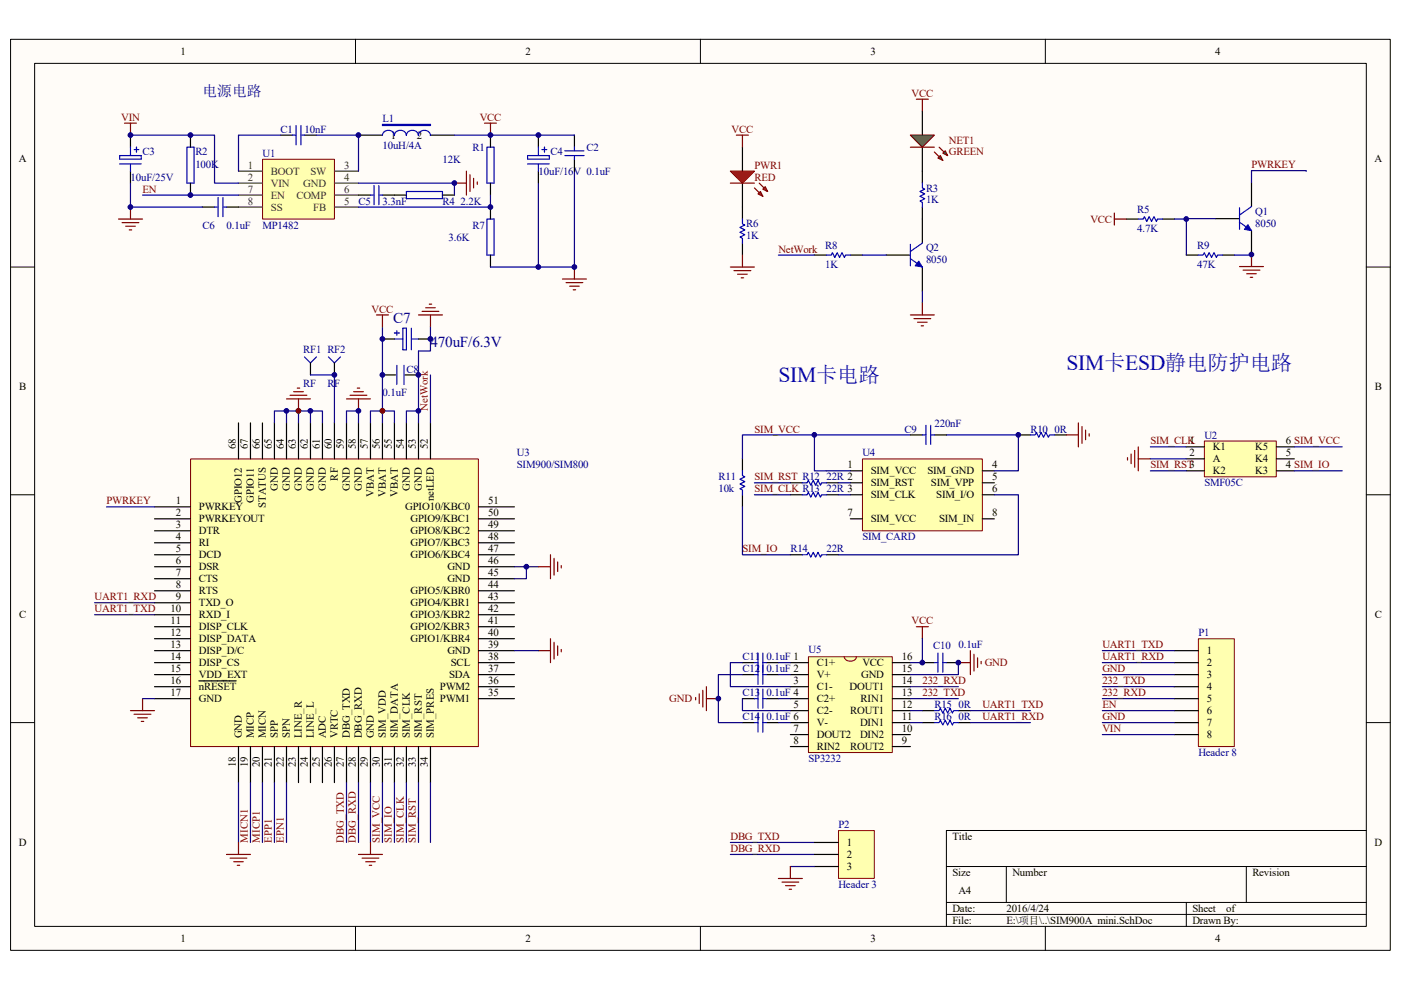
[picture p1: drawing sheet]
<svg xmlns="http://www.w3.org/2000/svg" width="297mm" height="210mm" viewBox="0 0 297 210" stroke-linecap="round" stroke-linejoin="round" font-family="sans-serif">
<path d="M2.3 8.4h292.5v193.2h-292.5z" fill="#fffcf8"/>
<path d="M2.2 8.3h292.6v193.3h-292.6z" fill="none" stroke="#000" stroke-width=".21"/>
<path d="M7.4 13.5h282.3v183h-282.3z" fill="#fffcf8"/>
<g fill="none" stroke="#000" stroke-width=".21">
<path d="M7.3 13.4h282.4v183.1h-282.4zM75.4 8.3v5.1M148.5 8.3v5.1M221.6 8.3v5.1M2.2 56.6h5.1M289.7 56.6h5.1M2.2 104.9h5.1M289.7 104.9h5.1M2.2 153.3h5.1M289.7 153.3h5.1M289.7 176.1h-89v20.4M75.4 196.5v5.1"/>
<path d="M148.5 196.5v5.1M200.7 183.8h89M200.7 191.4h89M200.7 194h89M213.4 183.8v7.6M221.6 196.5v5.1M251.5 191.4v5.1M264.2 183.8v7.6"/>
</g>
<g fill="#000080" stroke="#000080" stroke-width=".21">
<circle cx="63.3" cy="87.1" r=".5"/>
<circle cx="81.1" cy="87.1" r=".49"/>
</g>
<path d="M102.7 26.1h2.6M104 26.1v2.6" fill="none" stroke="#800000" stroke-width=".25"/>
<path d="M55.7 33.8h15.2v12.7h-15.2z" fill="#ffffb0"/>
<path d="M55.7 33.8h15.2v12.7h-15.2z" fill="none" stroke="#800000" stroke-width=".21"/>
<path d="M50.6 36.3h5M50.6 38.8h5M70.9 36.3h5.1M70.9 38.8h5.1M50.6 43.9h5M50.6 41.4h5M70.9 43.9h5.1M70.9 41.4h5.1" fill="none" stroke="#421f31" stroke-width=".25"/>
<g fill="none" stroke="#000" stroke-width=".25">
<path d="M27.7 28.7v2.5M27.7 36.3v2.5M40.4 28.7v2.5M40.4 38.8v2.6M59.5 28.7h2.5M64.6 28.7h2.5M76 28.7h5.1M91.3 28.7h5M104 28.7v2.5M104 38.8v2.6M114.1 28.7v2.5M114.1 36.3v2.5"/>
<path d="M121.8 28.7v2.5M121.8 33.8v2.5M157.4 31.2v5.1M157.4 38.8v7.7M42.9 43.9h2.6M48 43.9h2.6M76 41.4h2.5M81.1 41.4h5.1M93.8 41.4h2.5M104 43.9v2.6M104 54.1v2.5M157.4 51.6v2.5"/>
</g>
<g fill="none" stroke="#00f" stroke-width=".25">
<path d="M25.4 33h4.5v.8h-4.5zM25.4 34.8h4.5M27.7 31.2v1.8M27.7 34.8v1.5M28.4 31.7h1M28.9 31.2v1M39.6 31.2h1.5v7.6h-1.5zM62 28.7h.8M62.8 26.6v4.1M63.8 28.7h.8M63.8 26.6v4.1M79.3 39.3v4.1"/>
<path d="M80.3 39.3v4.1M83.6 28.7a1.28 1.28 0 0 0-1.3-1.1 1.28 1.28 0 0 0-1.2 1.1M86.1 28.7a1.28 1.28 0 0 0-1.2-1.1 1.28 1.28 0 0 0-1.3 1.1M88.7 28.7a1.28 1.28 0 0 0-1.3-1.1 1.28 1.28 0 0 0-1.2 1.1M91.2 28.7a1.28 1.28 0 0 0-1.2-1.1 1.28 1.28 0 0 0-1.3 1.1M103.2 31.2h1.6v7.6h-1.6zM111.9 34.8h4.6M111.9 33h4.6v.8h-4.6zM114.1 31.2v1.8M114.1 34.8v1.5M114.9 31.7h1M115.4 31.2v1"/>
<path d="M119.8 33h4M119.8 32h4M121.8 31.2v.8M121.8 33v.8M45.5 43.9h.7M46.2 41.9v4.1M47.3 43.9h.7M47.3 41.9v4.1M78.5 41.4h.8M80.3 41.4h.8M86.2 40.6h7.6v1.5h-7.6zM103.2 46.5h1.6v7.6h-1.6z"/>
<path d="M157.4 46.5v1l.5 .2-1 .5 1 .6-1 .5 1 .5-1 .5 .5 .2v1.1"/>
</g>
<path d="M27.7 38.8v5.1h15.2M27.7 28.7h17.8v10.1h5.1M59.5 28.7h-8.9v7.6M67.1 28.7h8.9v7.6M76 38.8h20.3v2.6M96.3 28.7h25.5M114.1 38.8v17.8M121.8 36.3v20.3h-17.8M30.2 41.4h20.4M104 41.4v2.5h-28" fill="none" stroke="#000080" stroke-width=".25"/>
<path d="M81.1 26.4h10.2v.2h-10.2z" fill-rule="evenodd" fill="#00f" stroke="#00f" stroke-width=".25"/>
<g fill="none" stroke="#800000" stroke-width=".25">
<path d="M26.4 26.1h2.5M27.7 26.1v2.6M96.3 38.8h2.6M98.9 36.3v5.1M99.6 37.1v3.5M100.4 37.8v2.1M101.2 38.6v.5M25.1 46.5h5.1M25.9 47.2h3.5M26.6 48h2.1M27.4 48.8h.5M27.7 43.9v2.6"/>
<path d="M119.2 59.2h5.1M120 59.9h3.6M121.8 56.6v2.6M154.9 56.6h5.1M155.6 57.4h3.6M156.4 58.2h2M157.1 58.9h.6M157.4 54.1v2.5M120.8 60.7h2M121.5 61.5h.5"/>
</g>
<path d="M154.9 36.3h5.1l-2.6 2.5z" fill="#f00" stroke="#800000" stroke-width=".25"/>
<path d="M160 39.9l1.7 1.7M161 38.8l1.7 1.8" fill="none" stroke="#800000" stroke-width=".25"/>
<g fill="#f00" stroke="#800000" stroke-width=".25">
<path d="M160.7 41.1l.5-.5 .5 1z"/>
<path d="M161.7 40.1l.5-.5 .5 1z"/>
</g>
<path d="M154.9 38.8h5.1M156.1 28.7h2.6M157.4 28.7v2.5" fill="none" stroke="#800000" stroke-width=".25"/>
<path d="M195.6 23.6v5.1M195.6 31.2v5.1" fill="none" stroke="#000" stroke-width=".25"/>
<path d="M193 28.7h5.1l-2.5 2.5z" fill="#0f0" stroke="#800000" stroke-width=".25"/>
<path d="M198.1 32.2l1.8 1.8M199.1 31.2l1.8 1.8" fill="none" stroke="#800000" stroke-width=".25"/>
<g fill="#0f0" stroke="#800000" stroke-width=".25">
<path d="M198.9 33.5l.5-.5 .5 1z"/>
<path d="M199.9 32.5l.5-.5 .5 1z"/>
</g>
<g fill="none" stroke="#800000" stroke-width=".25">
<path d="M193 31.2h5.1M194.3 21h2.5M195.6 21v2.6M236.3 45.2v2.5M236.3 46.5h2.5M262.8 56.5h5.1M263.6 57.3h3.5M264.3 58.1h2.1M265.1 58.8h.5M265.3 54v2.5M193 66.8h5.1M193.8 67.6h3.5"/>
<path d="M194.5 68.3h2.1M195.3 69.1h.5M195.6 64.3v2.5"/>
</g>
<g fill="none" stroke="#000" stroke-width=".25">
<path d="M195.6 36.3v2.5M265.3 38.7v5.1M172.7 54.1h2.5M180.3 54.1h2.5M187.9 54.1h5.1M195.6 43.9v7.7M195.6 56.6v5.1M238.8 46.5h2.5M246.4 46.5h2.6M251.5 54.1h2.6M257.7 46.4h5.1M259.2 54.1h2.5"/>
<path d="M265.3 48.9v5.1"/>
</g>
<path d="M195.6 38.8v1.1l.5 .2-1.1 .5 1.1 .5-1.1 .5 1.1 .5-1.1 .6 .6 .2v1M175.2 54.1h1l.3-.5 .5 1 .5-1 .5 1 .5-1 .5 1 .3-.5h1M193 54.9l2.6 1.7M193 51.8v4.6M195.6 51.6l-2.6 1.7M241.3 46.5h1.1l.2-.5 .5 1 .5-1 .6 1 .5-1 .5 1 .2-.5h1M254.1 54.1h1l.2-.5 .5 1 .6-1 .5 1 .5-1 .5 1 .2-.5h1.1M262.8 47.1l2.5 1.8M262.8 44.1v4.6M265.3 43.8l-2.5 1.8" fill="none" stroke="#00f" stroke-width=".25"/>
<g fill="#00f" stroke="#00f" stroke-width=".21">
<path d="M194.8 55.4l.8 1.2-1.6-.2z"/>
<path d="M264.6 47.6l.7 1.3-1.5-.2z"/>
</g>
<path d="M277 36.3l-11.7-.1v2.5M165 54.1h7.7M182.8 54.1h5.1M251.5 46.5v7.6M257.7 46.4l-8.7 .1M265.3 54l-3.6 .1M195.6 61.7v2.6" fill="none" stroke="#000080" stroke-width=".25"/>
<path d="M182.9 97.4h25.4v15.2h-25.4z" fill="#ffffb0"/>
<path d="M182.9 97.3h25.4v15.3h-25.4z" fill="none" stroke="#800000" stroke-width=".21"/>
<g fill="none" stroke="#000" stroke-width=".25">
<path d="M157.4 97.3v2.6M180.3 99.9h2.5M208.3 99.9h2.5M215.9 92.2h2.6M223.5 92.2h2.6M157.4 104.9v2.6M167.6 102.4h2.5M167.6 104.9h2.5M167.6 117.7h2.5M175.2 102.4h2.6M175.2 104.9h2.6M175.2 117.7h2.6"/>
<path d="M180.3 102.4h2.5M180.3 104.9h2.5M180.3 110h2.5M208.3 102.4h2.5M208.3 104.9h2.5M208.3 110h2.5"/>
</g>
<path d="M157.4 99.9v1l.5 .2-1 .5 1 .6-1 .5 1 .5-1 .5 .5 .2v1M218.5 92.2h1l.2-.5 .5 1.1 .5-1.1 .6 1.1 .5-1.1 .5 1.1 .2-.6h1M170.1 102.4h1l.3-.5 .5 1 .5-1 .5 1 .5-1 .5 1 .3-.5h1M170.1 104.9h1l.3-.5 .5 1.1 .5-1.1 .5 1.1 .5-1.1 .5 1.1 .3-.6h1M170.1 117.7h1l.3-.5 .5 1 .5-1 .5 1 .5-1 .5 1 .3-.5h1" fill="none" stroke="#00f" stroke-width=".25"/>
<path d="M175.2 99.9h5.1M193 92.2h-35.6v5.1M157.4 107.5v10.2h10.2M160 102.4h7.6M160 104.9h7.6M177.8 102.4h2.5M177.8 104.9h2.5M210.8 104.9h5.1v12.8h-38.1" fill="none" stroke="#000080" stroke-width=".25"/>
<path d="M226.1 92.2h2.5M228.6 89.7v5.1M229.4 90.5v3.5M230.2 91.2v2.1M230.9 92v.5" fill="none" stroke="#800000" stroke-width=".25"/>
<path d="M255.4 93.6h15.2v7.5h-15.2z" fill="#ffffb0"/>
<path d="M255.4 93.5h15.2v7.6h-15.2z" fill="none" stroke="#800000" stroke-width=".21"/>
<path d="M193 92.2h2.6M198.1 92.2h2.6M251.5 94.8h3.8M251.5 97.3h3.8M251.5 99.9h3.8M270.6 94.8h3.8M270.6 97.3h3.8M270.6 99.9h3.8" fill="none" stroke="#000" stroke-width=".25"/>
<path d="M200.7 92.2h15.2v7.7h-5.1M243.9 99.9h7.6M243.9 94.8h7.6M243.9 97.3h7.6M274.4 94.8h10.2M274.4 99.9h10.2" fill="none" stroke="#000080" stroke-width=".25"/>
<path d="M239.1 97.1v.5M239.8 96.3v2M240.6 95.5v3.6M241.3 94.8v5.1M241.3 97.3h2.6" fill="none" stroke="#800000" stroke-width=".25"/>
<path d="M172.7 92.2v7.7h2.5" fill="none" stroke="#11037e" stroke-width=".25"/>
<path d="M195.6 92.2h.7M196.3 90.2v4.1M197.3 92.2h.8M197.3 90.2v4.1" fill="none" stroke="#00f" stroke-width=".25"/>
<path d="M171.4 139.3h17.8v20.3h-17.8z" fill="#ffffb0"/>
<path d="M171.4 139.3h17.8v20.3h-17.8z" fill="none" stroke="#800000" stroke-width=".21"/>
<g fill="none" stroke="#000" stroke-width=".25">
<path d="M157.4 140.5h2.6M157.4 143.1h2.6M157.4 148.2h2.6M157.4 153.3h2.6M162.5 140.5h2.5M162.5 143.1h2.5M162.5 148.2h2.5M162.5 153.3h2.5M167.6 140.5h3.8M167.6 143.1h3.8M167.6 145.6h3.8M167.6 148.2h3.8"/>
<path d="M167.6 150.7h3.8M167.6 153.3h3.8M167.6 155.8h3.8M167.6 158.3h3.8M189.2 140.5h3.8M189.2 143.1h3.8M189.2 145.6h3.8M189.2 148.2h3.8M189.2 150.7h3.8M189.2 153.3h3.8M189.2 155.8h3.8M189.2 158.3h3.8"/>
<path d="M195.6 150.7h2.5M195.6 153.3h2.5M195.6 140.5h2.5M200.7 140.5h2.5M203.2 150.7h2.5M203.2 153.3h2.5"/>
</g>
<path d="M179 139.3a1.32 1.32 0 0 0 1.3 .9 1.32 1.32 0 0 0 1.3-.9" fill="none" stroke="#f00" stroke-width=".25"/>
<g fill="none" stroke="#00f" stroke-width=".25">
<path d="M160.7 138.5v6.6M161.7 138.5v6.6M198.9 138.5v4.1M199.9 138.5v4.1M160 140.5h.7M160 143.1h.7M160 148.2h.7M160 153.3h.7M160.7 146.2v4M160.7 151.2v4.1M161.7 146.2v4M161.7 151.2v4.1"/>
<path d="M161.7 140.5h.8M161.7 143.1h.8M161.7 148.2h.8M161.7 153.3h.8M198.1 140.5h.8M198.1 150.7h1l.3-.5 .5 1 .5-1 .5 1 .5-1 .5 1 .3-.5h1M198.1 153.3h1l.3-.5 .5 1 .5-1 .5 1 .5-1 .5 1 .3-.5h1M199.9 140.5h.8"/>
</g>
<path d="M157.4 148.2v2.5h10.2M157.4 140.5h-2.5v5.1h12.7M157.4 143.1h-5.1v10.2h5.1M165 140.5h2.6M165 143.1h2.6M165 148.2h2.6M165 153.3h2.6M193 153.3h2.6M193 150.7h2.6M203.2 140.5v2.6h-10.2M205.7 153.3h12.8M205.7 150.7h12.8" fill="none" stroke="#000080" stroke-width=".25"/>
<path d="M205.7 138v5.1M206.5 138.8v3.5M207.3 139.5v2.1M147.5 147.9v.5M148.2 147.2v2M149 146.4v3.6M149.8 145.6v5.1M149.8 148.2h2.5M203.2 140.5h2.5M208 140.3v.5" fill="none" stroke="#800000" stroke-width=".25"/>
<path d="M193 148.2h10.2M193 145.6h10.2" fill="none" stroke="#11037e" stroke-width=".25"/>
<path d="M40.4 97.4h61v60.9h-61z" fill="#ffffb0"/>
<path d="M40.4 97.3h61v61h-61z" fill="none" stroke="#800000" stroke-width=".21"/>
<g fill="none" stroke="#000" stroke-width=".25">
<path d="M81.1 79.5h2.8M85.9 79.5h2.8M50.6 89.7v7.6M53.1 89.7v7.6M55.6 89.7v7.6M58.2 89.7v7.6M60.7 89.7v7.6M63.3 89.7v7.6M65.8 89.7v7.6M68.4 89.7v7.6M70.9 89.7v7.6M73.5 89.7v7.6"/>
<path d="M76 89.7v7.6M78.5 89.7v7.6M81.1 89.7v7.6M83.6 89.7v7.6M86.2 89.7v7.6M88.7 89.7v7.6M91.3 89.7v7.6M32.8 107.5h7.6M32.8 110h7.6M32.8 112.6h7.6M32.8 115.1h7.6M32.8 117.7h7.6"/>
<path d="M101.4 107.5h7.7M101.4 110h7.7M101.4 112.6h7.7M101.4 115.1h7.7M101.4 117.7h7.7M32.8 120.2h7.6M32.8 122.7h7.6M32.8 125.3h7.6M32.8 127.8h7.6M32.8 130.4h7.6M32.8 132.9h7.6M32.8 135.5h7.6"/>
<path d="M32.8 138h7.6M101.4 120.2h7.7M101.4 122.7h7.7M101.4 125.3h7.7M101.4 127.8h7.7M101.4 130.4h7.7M101.4 132.9h7.7M101.4 135.5h7.7M101.4 138h7.7M32.8 140.5h7.6M32.8 143.1h7.6M32.8 145.6h7.6"/>
<path d="M32.8 148.2h7.6M42.2 144.4h7.9M50.6 158.3v7.7M53.1 158.3v7.7M55.6 158.3v7.7M58.2 158.3v7.7M60.7 158.3v7.7M63.3 158.3v7.7M65.8 158.3v7.7M68.4 158.3v7.7M70.9 158.3v7.7M73.5 158.3v7.7"/>
<path d="M76 158.3v7.7M78.5 158.3v7.7M81.1 158.3v7.7M83.6 158.3v7.7M86.2 158.3v7.7M88.7 158.3v7.7M91.3 158.3v7.7M101.4 140.5h7.7M101.4 143.1h7.7M101.4 145.6h7.7M101.4 148.2h7.7"/>
</g>
<g fill="none" stroke="#11037e" stroke-width=".25">
<path d="M70.9 79.5v10.2M81.1 69.4v20.3M88.7 74.4v15.3M91.3 79.5v10.2M60.7 87.2h7.7v2.5M63.3 87.2v2.5M65.8 87.2v2.5M73.5 89.7v-2.5h2.5v2.5M78.5 89.7v-2.5h5.1v2.5M88.7 87.2h-2.5v2.5M22.6 107.5h10.2M20 130.4h12.8"/>
<path d="M20 127.8h12.8M111.6 120.2h2.5M30.2 148.2h2.6M50.6 166v12.7M53.1 166v12.7M55.6 166v12.7M58.2 166v12.7M60.7 166v12.7M73.5 166v12.7M76 166v12.7M78.5 166v12.7M81.1 166v12.7"/>
<path d="M83.6 166v12.7M86.2 166v12.7M88.7 166v12.7M91.3 166v12.7M154.9 178.7h17.8M154.9 181.2h17.8"/>
</g>
<g fill="none" stroke="#800000" stroke-width=".25">
<path d="M88.7 66.8h5.1M89.5 66h3.5M90.3 65.3h2M91 64.5h.5M91.3 66.8v2.6M60.7 84.6h5.1M61.5 83.8h3.6M62.3 83.1h2M63 82.3h.5M63.3 84.6v2.6M73.5 84.6h5M74.2 83.8h3.6"/>
<path d="M75 83.1h2M75.8 82.3h.5M76 84.6v2.6M116.7 117.7v5M117.5 118.4v3.6M118.2 119.2v2M119 120v.5M114.1 120.2h2.6M114.1 138h2.6M116.7 135.5v5M117.5 136.2v3.6M118.2 137v2"/>
<path d="M119 137.8v.5M27.7 150.7h5.1M28.4 151.5h3.6M29.2 152.3h2M29.9 153h.6M30.2 148.2v2.5M50.6 178.7v2.5M78.5 178.7v2.5M48 181.2h5.1M48.8 182h3.5M49.5 182.8h2.1M50.3 183.5h.5"/>
<path d="M76 181.2h5.1M76.8 182h3.5M77.5 182.8h2.1M78.3 183.5h.5"/>
</g>
<g fill="#800000" stroke="#800000" stroke-width=".21">
<circle cx="63.3" cy="87.1" r=".5"/>
<circle cx="81.1" cy="87.1" r=".49"/>
</g>
<path d="M84.1 77.5v4.1M85.7 77.5v4.1" fill="none" stroke="#00f" stroke-width=".25"/>
<path d="M177.8 176.2h7.6v10.1h-7.6z" fill="#ffffb0"/>
<path d="M177.8 176.2h7.6v10.1h-7.6z" fill="none" stroke="#800000" stroke-width=".21"/>
<path d="M65.8 77v2.5M70.9 77v2.5M81.1 71.9h2.5M88.7 71.9h2.6M172.7 178.7h5.1M172.7 181.2h5.1M172.7 183.8h5.1" fill="none" stroke="#000" stroke-width=".25"/>
<path d="M58.2 89.7v-2.5h2.5v2.5M109.1 120.2h2.5v2.5h-2.5M167.6 183.8h5.1" fill="none" stroke="#11037e" stroke-width=".25"/>
<path d="M79.8 66.8h2.6M81.1 66.8v2.6M194.3 132.9h2.5M195.6 132.9v2.6M165 186.3h5.1M165.8 187.1h3.6M166.6 187.9h2M167.3 188.6h.5M167.6 183.8v2.5" fill="none" stroke="#800000" stroke-width=".25"/>
<path d="M64.6 75.7l1.2 1.3 1.3-1.3M69.6 75.7l1.3 1.3 1.3-1.3" fill="none" stroke="#0000bf" stroke-width=".25"/>
<path d="M65.8 79.5h5.1M91.3 69.4v5h-2.6M109.1 138h5M195.6 135.5v5h-2.6" fill="none" stroke="#000080" stroke-width=".25"/>
<path d="M83.6 70.6h1M83.6 71.9h1.8M84.1 70.1v1M85.4 69.6h.8v4.6h-.8zM87.2 71.9h1.5M87.2 69.6v4.6" fill="none" stroke="#00f" stroke-width=".25"/>
<path d="M254.1 135.5h7.6v22.8h-7.6z" fill="#ffffb0"/>
<path d="M254.1 135.5h7.6v22.8h-7.6z" fill="none" stroke="#800000" stroke-width=".21"/>
<path d="M249 138h5.1M249 140.5h5.1M249 143.1h5.1M249 145.6h5.1M249 148.2h5.1M249 150.7h5.1M249 153.3h5.1M249 155.8h5.1" fill="none" stroke="#000" stroke-width=".25"/>
<path d="M233.7 138h15.3M233.7 140.5h15.3M233.7 143.1h15.3M233.7 145.6h15.3M233.7 148.2h15.3M233.7 150.7h15.3M233.7 153.3h15.3M233.7 155.8h15.3" fill="none" stroke="#000080" stroke-width=".25"/>
<g fill="#000080" stroke="#000080" stroke-width=".21">
<circle cx="27.7" cy="43.9" r=".49"/>
<circle cx="27.7" cy="28.7" r=".49"/>
<circle cx="40.4" cy="41.4" r=".49"/>
<circle cx="40.4" cy="28.7" r=".49"/>
<circle cx="60.7" cy="87.1" r=".5"/>
<circle cx="65.8" cy="87.1" r=".5"/>
<circle cx="70.9" cy="79.5" r=".49"/>
<circle cx="76" cy="87.1" r=".5"/>
<circle cx="76" cy="28.7" r=".5"/>
<circle cx="81.1" cy="79.5" r=".49"/>
<circle cx="81.1" cy="71.9" r=".49"/>
<circle cx="88.7" cy="87.1" r=".49"/>
<circle cx="88.7" cy="79.5" r=".49"/>
<circle cx="91.3" cy="71.9" r=".5"/>
<circle cx="96.3" cy="38.8" r=".49"/>
<circle cx="104" cy="43.9" r=".5"/>
<circle cx="104" cy="28.7" r=".5"/>
<circle cx="111.6" cy="120.2" r=".49"/>
<circle cx="114.1" cy="56.6" r=".49"/>
<circle cx="114.1" cy="28.7" r=".49"/>
<circle cx="121.8" cy="56.6" r=".5"/>
<circle cx="152.3" cy="148.2" r=".49"/>
<circle cx="172.6" cy="92.2" r=".49"/>
<circle cx="195.5" cy="140.5" r=".49"/>
<circle cx="203.2" cy="140.5" r=".5"/>
<circle cx="215.9" cy="92.2" r=".49"/>
<circle cx="251.5" cy="46.5" r=".49"/>
<circle cx="265.3" cy="54" r=".5"/>
</g>
<g font-size="4.6" fill="#00f">
<text x="165.1" y="81.1">SIM卡电路</text>
<text x="226.1" y="78.5">SIM卡ESD静电防护电路</text>
</g>
<g font-size="3.2" fill="#000080">
<text x="83.4" y="68.6">C7</text>
<text x="91.3" y="73.7">470uF/6.3V</text>
</g>
<text font-size="3.1" fill="#000080" x="42.9" y="20.3">电源电路</text>
<g font-size="2.3">
<text x="38.3" y="11.6">1</text>
<text x="111.4" y="11.6">2</text>
<text x="184.5" y="11.6">3</text>
<text x="257.7" y="11.6">4</text>
<text x="82.9" y="29.4">1</text>
<text x="88.4" y="29.4">2</text>
<text x="4" y="34.5">A</text>
<text x="291.4" y="34.5">A</text>
<text x="4" y="82.8">B</text>
<text x="291.5" y="82.8">B</text>
<text x="50" y="95.3" transform="rotate(-90 50 95.3)">68</text>
<text x="52.6" y="95.3" transform="rotate(-90 52.6 95.3)">67</text>
<text x="55.1" y="95.3" transform="rotate(-90 55.1 95.3)">66</text>
<text x="57.7" y="95.3" transform="rotate(-90 57.7 95.3)">65</text>
<text x="60.2" y="95.3" transform="rotate(-90 60.2 95.3)">64</text>
<text x="62.7" y="95.3" transform="rotate(-90 62.7 95.3)">63</text>
<text x="65.3" y="95.3" transform="rotate(-90 65.3 95.3)">62</text>
<text x="67.8" y="95.3" transform="rotate(-90 67.8 95.3)">61</text>
<text x="70.4" y="95.3" transform="rotate(-90 70.4 95.3)">60</text>
<text x="72.9" y="95.3" transform="rotate(-90 72.9 95.3)">59</text>
<text x="75.5" y="95.3" transform="rotate(-90 75.5 95.3)">58</text>
<text x="78" y="95.3" transform="rotate(-90 78 95.3)">57</text>
<text x="80.6" y="95.3" transform="rotate(-90 80.6 95.3)">56</text>
<text x="83.1" y="95.3" transform="rotate(-90 83.1 95.3)">55</text>
<text x="85.6" y="95.3" transform="rotate(-90 85.6 95.3)">54</text>
<text x="88.2" y="95.3" transform="rotate(-90 88.2 95.3)">53</text>
<text x="90.7" y="95.3" transform="rotate(-90 90.7 95.3)">52</text>
<text x="252.2" y="94.3">1</text>
<text x="257.1" y="95.5">K1</text>
<text x="266.1" y="95.5">K5</text>
<text x="272.6" y="94.3">6 SIM_VCC</text>
<text x="71.6" y="101.9" transform="rotate(-90 71.6 101.9)">RF</text>
<text x="179.7" y="99.4">1</text>
<text x="184.6" y="100.6">SIM_VCC</text>
<text x="196.6" y="100.6">SIM_GND</text>
<text x="210.3" y="101.9">5</text>
<text x="210.3" y="99.4">4</text>
<text x="252.2" y="96.8">2</text>
<text x="257.1" y="98.1">A</text>
<text x="257.1" y="100.6">K2</text>
<text x="266.1" y="100.6">K3</text>
<text x="266.1" y="98.1">K4</text>
<text x="272.6" y="99.4">4 SIM_IO</text>
<text x="272.6" y="96.8">5</text>
<text x="37.2" y="107">1</text>
<text x="51.3" y="106.7" transform="rotate(-90 51.3 106.7)">GPIO12</text>
<text x="53.8" y="106.7" transform="rotate(-90 53.8 106.7)">GPIO11</text>
<text x="56.4" y="107.8" transform="rotate(-90 56.4 107.8)">STATUS</text>
<text x="58.9" y="104.1" transform="rotate(-90 58.9 104.1)">GND</text>
<text x="61.5" y="104.1" transform="rotate(-90 61.5 104.1)">GND</text>
<text x="64" y="104.1" transform="rotate(-90 64 104.1)">GND</text>
<text x="66.6" y="104.1" transform="rotate(-90 66.6 104.1)">GND</text>
<text x="69.1" y="104.1" transform="rotate(-90 69.1 104.1)">GND</text>
<text x="74.2" y="104.1" transform="rotate(-90 74.2 104.1)">GND</text>
<text x="76.7" y="104.1" transform="rotate(-90 76.7 104.1)">GND</text>
<text x="79.3" y="105.3" transform="rotate(-90 79.3 105.3)">VBAT</text>
<text x="81.8" y="105.3" transform="rotate(-90 81.8 105.3)">VBAT</text>
<text x="84.4" y="105.3" transform="rotate(-90 84.4 105.3)">VBAT</text>
<text x="86.9" y="104.1" transform="rotate(-90 86.9 104.1)">GND</text>
<text x="89.4" y="104.1" transform="rotate(-90 89.4 104.1)">GND</text>
<text x="92" y="106.4" transform="rotate(-90 92 106.4)">netLED</text>
<text x="103.5" y="107">51</text>
<text x="184.6" y="103.2">SIM_RST</text>
<text x="184.6" y="105.7">SIM_CLK</text>
<text x="197.4" y="103.2">SIM_VPP</text>
<text x="198.5" y="105.7">SIM_I/O</text>
<text x="210.3" y="104.4">6</text>
<text x="37.2" y="109.5">2</text>
<text x="37.2" y="112.1">3</text>
<text x="42.2" y="108.2">PWRKEY</text>
<text x="42.2" y="110.8">PWRKEYOUT</text>
<text x="42.2" y="113.3">DTR</text>
<text x="85.9" y="108.2">GPIO10/KBC0</text>
<text x="87.1" y="113.3">GPIO8/KBC2</text>
<text x="87.1" y="110.8">GPIO9/KBC1</text>
<text x="103.5" y="112.1">49</text>
<text x="103.5" y="109.5">50</text>
<text x="179.7" y="109.5">7</text>
<text x="184.6" y="110.8">SIM_VCC</text>
<text x="199.1" y="110.8">SIM_IN</text>
<text x="210.3" y="109.5">8</text>
<text x="37.2" y="114.6">4</text>
<text x="37.2" y="117.2">5</text>
<text x="37.2" y="119.7">6</text>
<text x="42.2" y="115.9">RI</text>
<text x="42.2" y="118.4">DCD</text>
<text x="87.1" y="118.4">GPIO6/KBC4</text>
<text x="87.1" y="115.9">GPIO7/KBC3</text>
<text x="103.5" y="119.7">46</text>
<text x="103.5" y="117.2">47</text>
<text x="103.5" y="114.6">48</text>
<text x="37.2" y="122.2">7</text>
<text x="37.2" y="124.8">8</text>
<text x="42.2" y="121">DSR</text>
<text x="42.2" y="123.5">CTS</text>
<text x="94.8" y="123.5">GND</text>
<text x="94.8" y="121">GND</text>
<text x="103.5" y="122.2">45</text>
<text x="103.5" y="124.8">44</text>
<text x="4" y="131.1">C</text>
<text x="36.1" y="129.9">10</text>
<text x="37.2" y="127.3">9</text>
<text x="42.2" y="126">RTS</text>
<text x="42.2" y="128.6">TXD_O</text>
<text x="42.2" y="131.1">RXD_I</text>
<text x="87.1" y="131.1">GPIO3/KBR2</text>
<text x="87.1" y="128.6">GPIO4/KBR1</text>
<text x="87.1" y="126">GPIO5/KBR0</text>
<text x="103.5" y="129.9">42</text>
<text x="103.5" y="127.3">43</text>
<text x="291.5" y="131.1">C</text>
<text x="36.1" y="132.4">11</text>
<text x="36.1" y="135">12</text>
<text x="36.1" y="137.5">13</text>
<text x="42.2" y="133.7">DISP_CLK</text>
<text x="42.2" y="136.2">DISP_DATA</text>
<text x="87.1" y="136.2">GPIO1/KBR4</text>
<text x="87.1" y="133.7">GPIO2/KBR3</text>
<text x="103.5" y="137.5">39</text>
<text x="103.5" y="135">40</text>
<text x="103.5" y="132.4">41</text>
<text x="36.1" y="140">14</text>
<text x="36.1" y="142.6">15</text>
<text x="42.2" y="138.8">DISP_D/C</text>
<text x="42.2" y="141.3">DISP_CS</text>
<text x="42.2" y="143.8">VDD_EXT</text>
<text x="94.8" y="138.8">GND</text>
<text x="95.2" y="143.8">SDA</text>
<text x="95.6" y="141.3">SCL</text>
<text x="103.5" y="140">38</text>
<text x="103.5" y="142.6">37</text>
<text x="173.2" y="141.3">C1+</text>
<text x="173.2" y="143.8">V+</text>
<text x="182.6" y="143.8">GND</text>
<text x="182.9" y="141.3">VCC</text>
<text x="191.2" y="140">16</text>
<text x="191.2" y="142.6">15</text>
<text x="255.9" y="138.8">1</text>
<text x="255.9" y="141.3">2</text>
<text x="255.9" y="143.8">3</text>
<text x="36.1" y="145.1">16</text>
<text x="36.1" y="147.7">17</text>
<text x="42.2" y="146.4">nRESET</text>
<text x="42.2" y="148.9">GND</text>
<text x="93.3" y="148.9">PWM1</text>
<text x="93.3" y="146.4">PWM2</text>
<text x="103.5" y="147.7">35</text>
<text x="103.5" y="145.1">36</text>
<text x="168.3" y="145.1">3</text>
<text x="173.2" y="146.4">C1-</text>
<text x="173.2" y="148.9">C2+</text>
<text x="180.1" y="146.4">DOUT1</text>
<text x="182.5" y="148.9">RIN1</text>
<text x="191.2" y="145.1">14</text>
<text x="191.2" y="147.7">13</text>
<text x="255.9" y="146.4">4</text>
<text x="255.9" y="148.9">5</text>
<text x="168.3" y="150.2">5</text>
<text x="168.3" y="155.3">7</text>
<text x="173.2" y="151.5">C2-</text>
<text x="173.2" y="154">V-</text>
<text x="180.3" y="151.5">ROUT1</text>
<text x="182.3" y="154">DIN1</text>
<text x="191.2" y="150.2">12</text>
<text x="191.2" y="155.3">10</text>
<text x="191.2" y="152.8">11</text>
<text x="255.9" y="151.5">6</text>
<text x="255.9" y="154">7</text>
<text x="51.3" y="156.6" transform="rotate(-90 51.3 156.6)">GND</text>
<text x="53.8" y="156.6" transform="rotate(-90 53.8 156.6)">MICP</text>
<text x="56.4" y="156.6" transform="rotate(-90 56.4 156.6)">MICN</text>
<text x="58.9" y="156.6" transform="rotate(-90 58.9 156.6)">SPP</text>
<text x="61.5" y="156.6" transform="rotate(-90 61.5 156.6)">SPN</text>
<text x="64" y="156.6" transform="rotate(-90 64 156.6)">LINE_R</text>
<text x="66.6" y="156.6" transform="rotate(-90 66.6 156.6)">LINE_L</text>
<text x="69.1" y="156.6" transform="rotate(-90 69.1 156.6)">ADC</text>
<text x="71.6" y="156.6" transform="rotate(-90 71.6 156.6)">VRTC</text>
<text x="74.2" y="156.6" transform="rotate(-90 74.2 156.6)">DBG_TXD</text>
<text x="76.7" y="156.6" transform="rotate(-90 76.7 156.6)">DBG_RXD</text>
<text x="79.3" y="156.6" transform="rotate(-90 79.3 156.6)">GND</text>
<text x="81.8" y="156.6" transform="rotate(-90 81.8 156.6)">SIM_VDD</text>
<text x="84.4" y="156.6" transform="rotate(-90 84.4 156.6)">SIM_DATA</text>
<text x="86.9" y="156.6" transform="rotate(-90 86.9 156.6)">SIM_CLK</text>
<text x="89.4" y="156.6" transform="rotate(-90 89.4 156.6)">SIM_RST</text>
<text x="92" y="156.6" transform="rotate(-90 92 156.6)">SIM_PRES</text>
<text x="168.3" y="157.8">8</text>
<text x="173.2" y="156.6">DOUT2</text>
<text x="173.2" y="159.1">RIN2</text>
<text x="180.3" y="159.1">ROUT2</text>
<text x="182.3" y="156.6">DIN2</text>
<text x="191.2" y="157.8">9</text>
<text x="255.9" y="156.6">8</text>
<text x="50" y="162.7" transform="rotate(-90 50 162.7)">18</text>
<text x="52.6" y="162.7" transform="rotate(-90 52.6 162.7)">19</text>
<text x="55.1" y="162.7" transform="rotate(-90 55.1 162.7)">20</text>
<text x="57.7" y="162.7" transform="rotate(-90 57.7 162.7)">21</text>
<text x="60.2" y="162.7" transform="rotate(-90 60.2 162.7)">22</text>
<text x="62.7" y="162.7" transform="rotate(-90 62.7 162.7)">23</text>
<text x="65.3" y="162.7" transform="rotate(-90 65.3 162.7)">24</text>
<text x="67.8" y="162.7" transform="rotate(-90 67.8 162.7)">25</text>
<text x="70.4" y="162.7" transform="rotate(-90 70.4 162.7)">26</text>
<text x="72.9" y="162.7" transform="rotate(-90 72.9 162.7)">27</text>
<text x="75.5" y="162.7" transform="rotate(-90 75.5 162.7)">28</text>
<text x="78" y="162.7" transform="rotate(-90 78 162.7)">29</text>
<text x="80.6" y="162.7" transform="rotate(-90 80.6 162.7)">30</text>
<text x="83.1" y="162.7" transform="rotate(-90 83.1 162.7)">31</text>
<text x="85.6" y="162.7" transform="rotate(-90 85.6 162.7)">32</text>
<text x="88.2" y="162.7" transform="rotate(-90 88.2 162.7)">33</text>
<text x="90.7" y="162.7" transform="rotate(-90 90.7 162.7)">34</text>
<text x="4" y="179.4">D</text>
<text x="179.6" y="179.5">1</text>
<text x="201.9" y="178.1">Title</text>
<text x="291.4" y="179.4">D</text>
<text x="179.6" y="182">2</text>
<text x="179.6" y="184.5">3</text>
<text x="201.9" y="185.8">Size</text>
<text x="214.6" y="185.8">Number</text>
<text x="265.5" y="185.8">Revision</text>
<text x="203.2" y="189.6">A4</text>
<text x="201.9" y="193.4">Date:</text>
<text x="201.9" y="195.9">File:</text>
<text x="213.4" y="193.4">2016/4/24</text>
<text x="213.4" y="195.9">E:\项目\..\SIM900A_mini.SchDoc</text>
<text x="252.8" y="195.9">Drawn By:</text>
<text x="252.8" y="193.4">Sheet</text>
<text x="259.9" y="193.4">of</text>
<text x="38.3" y="199.8">1</text>
<text x="111.4" y="199.8">2</text>
<text x="184.5" y="199.8">3</text>
<text x="257.7" y="199.8">4</text>
</g>
<g font-size="2.3" fill="#800000">
<text x="193.3" y="20.5">VCC</text>
<text x="25.7" y="25.6">VIN</text>
<text x="101.7" y="25.6">VCC</text>
<text x="155.1" y="28.2">VCC</text>
<text x="160" y="35.8">PWR1</text>
<text x="201.2" y="30.4">NET1</text>
<text x="201.2" y="33">GREEN</text>
<text x="265.3" y="35.7">PWRKEY</text>
<text x="30.2" y="40.9">EN</text>
<text x="160" y="38.3">RED</text>
<text x="231.2" y="47.2">VCC</text>
<text x="165.1" y="53.6">NetWork</text>
<text x="78.8" y="66.3">VCC</text>
<text x="90.7" y="87.2" transform="rotate(-90 90.7 87.2)">NetWork</text>
<text x="160" y="91.7">SIM_VCC</text>
<text x="243.9" y="94.3">SIM_CLK</text>
<text x="160" y="101.9">SIM_RST R12</text>
<text x="243.9" y="99.4">SIM_RST3</text>
<text x="22.6" y="107">PWRKEY</text>
<text x="160" y="104.4">SIM_CLK R13</text>
<text x="157.4" y="117.2">SIM_IO</text>
<text x="20" y="129.9">UART1_TXD</text>
<text x="20" y="127.3">UART1_RXD</text>
<text x="193.3" y="132.4">VCC</text>
<text x="233.7" y="137.5">UART1_TXD</text>
<text x="208.8" y="141.3">GND</text>
<text x="233.7" y="142.6">GND</text>
<text x="233.7" y="140">UART1_RXD</text>
<text x="141.9" y="148.9">GND</text>
<text x="195.6" y="145.1">232_RXD</text>
<text x="195.6" y="147.7">232_TXD</text>
<text x="233.7" y="147.7">232_RXD</text>
<text x="233.7" y="145.1">232_TXD</text>
<text x="208.3" y="150.2">UART1_TXD</text>
<text x="208.3" y="152.8">UART1_RXD</text>
<text x="233.7" y="152.8">GND</text>
<text x="233.7" y="155.3">VIN</text>
<text x="233.7" y="150.2">EN</text>
<text x="52.6" y="178.7" transform="rotate(-90 52.6 178.7)">MICN1</text>
<text x="55.1" y="178.7" transform="rotate(-90 55.1 178.7)">MICP1</text>
<text x="57.7" y="178.7" transform="rotate(-90 57.7 178.7)">EPP1</text>
<text x="60.2" y="178.7" transform="rotate(-90 60.2 178.7)">EPN1</text>
<text x="72.9" y="178.7" transform="rotate(-90 72.9 178.7)">DBG_TXD</text>
<text x="75.5" y="178.7" transform="rotate(-90 75.5 178.7)">DBG_RXD</text>
<text x="80.6" y="178.7" transform="rotate(-90 80.6 178.7)">SIM_VCC</text>
<text x="83.1" y="178.7" transform="rotate(-90 83.1 178.7)">SIM_IO</text>
<text x="85.6" y="178.7" transform="rotate(-90 85.6 178.7)">SIM_CLK</text>
<text x="88.2" y="178.7" transform="rotate(-90 88.2 178.7)">SIM_RST</text>
<text x="154.9" y="178.2">DBG_TXD</text>
<text x="154.9" y="180.7">DBG_RXD</text>
</g>
<g font-size="2.3" fill="#000080">
<text x="59.5" y="28.2">C1</text>
<text x="64.6" y="28.2">10nF</text>
<text x="81.1" y="25.9">L1</text>
<text x="30.2" y="33">C3</text>
<text x="41.4" y="33">R2</text>
<text x="41.4" y="35.5">100K</text>
<text x="55.7" y="33.3">U1</text>
<text x="81.1" y="31.7">10uH/4A</text>
<text x="93.8" y="34.5">12K</text>
<text x="100.2" y="32">R1</text>
<text x="116.7" y="33">C4</text>
<text x="124.4" y="32">C2</text>
<text x="27.7" y="38.3">10uF/25V</text>
<text x="114.2" y="37.1">10uF/16V 0.1uF</text>
<text x="196.3" y="40.6">R3</text>
<text x="76" y="43.4">C5</text>
<text x="81.1" y="43.4">3.3nF</text>
<text x="93.8" y="43.4">R4 2.2K</text>
<text x="196.3" y="43.2">1K</text>
<text x="241.1" y="45.2">R5</text>
<text x="266.1" y="45.6">Q1</text>
<text x="42.9" y="48.5">C6</text>
<text x="48" y="48.5">0.1uF</text>
<text x="55.7" y="48.5">MP1482</text>
<text x="95.1" y="51">3.6K</text>
<text x="100.2" y="48.5">R7</text>
<text x="158.2" y="50.8">1K</text>
<text x="158.2" y="48.2">R6</text>
<text x="175" y="52.8">R8</text>
<text x="196.3" y="53.3">Q2</text>
<text x="241.1" y="49.3">4.7K</text>
<text x="253.8" y="52.8">R9</text>
<text x="266.1" y="48.1">8050</text>
<text x="175" y="56.9">1K</text>
<text x="196.3" y="55.9">8050</text>
<text x="253.8" y="56.9">47K</text>
<text x="64.3" y="75">RF1 RF2</text>
<text x="64.3" y="82.1">RF</text>
<text x="69.4" y="82.1">RF</text>
<text x="86.2" y="79">C8</text>
<text x="81.1" y="84.1">0.1uF</text>
<text x="191.7" y="91.7">C9</text>
<text x="198.1" y="90.5">220nF</text>
<text x="218.5" y="91.7">R10</text>
<text x="223.6" y="91.7">0R</text>
<text x="255.4" y="93">U2</text>
<text x="109.6" y="96.8">U3</text>
<text x="109.6" y="99.4">SIM900/SIM800</text>
<text x="152.3" y="101.9">R11</text>
<text x="175.2" y="101.9">22R 2</text>
<text x="182.9" y="96.8">U4</text>
<text x="152.3" y="104.4">10k</text>
<text x="175.2" y="104.4">22R 3</text>
<text x="255.4" y="103.2">SMF05C</text>
<text x="167.6" y="117.2">R14</text>
<text x="175.2" y="117.2">22R</text>
<text x="182.9" y="114.6">SIM_CARD</text>
<text x="197.9" y="137.8">C10</text>
<text x="203.2" y="137.5">0.1uF</text>
<text x="254.1" y="135">P1</text>
<text x="157.4" y="140">C11</text>
<text x="157.4" y="142.6">C12</text>
<text x="162.5" y="140">0.1uF 1</text>
<text x="162.5" y="142.6">0.1uF 2</text>
<text x="171.4" y="138.5">U5</text>
<text x="157.4" y="147.7">C13</text>
<text x="162.5" y="147.7">0.1uF 4</text>
<text x="157.4" y="152.8">C14</text>
<text x="162.5" y="152.8">0.1uF 6</text>
<text x="198.1" y="150.2">R15</text>
<text x="198.1" y="152.8">R16</text>
<text x="203.2" y="150.2">0R</text>
<text x="203.2" y="152.8">0R</text>
<text x="171.4" y="161.6">SP3232</text>
<text x="254.1" y="160.4">Header 8</text>
<text x="177.8" y="175.6">P2</text>
<text x="177.8" y="188.4">Header 3</text>
</g>
<g font-size="2.3" fill="#421f31">
<text x="52.5" y="35.8">1</text>
<text x="73" y="35.8">3</text>
<text x="52.5" y="38.3">2</text>
<text x="52.5" y="40.9">7</text>
<text x="57.4" y="37.1">BOOT</text>
<text x="57.4" y="39.6">VIN</text>
<text x="64.3" y="39.6">GND</text>
<text x="65.8" y="37.1">SW</text>
<text x="73" y="40.9">6</text>
<text x="73" y="38.3">4</text>
<text x="52.5" y="43.4">8</text>
<text x="57.4" y="42.1">EN</text>
<text x="57.4" y="44.7">SS</text>
<text x="62.9" y="42.1">COMP</text>
<text x="66.4" y="44.7">FB</text>
<text x="73" y="43.4">5</text>
</g>
</svg>
